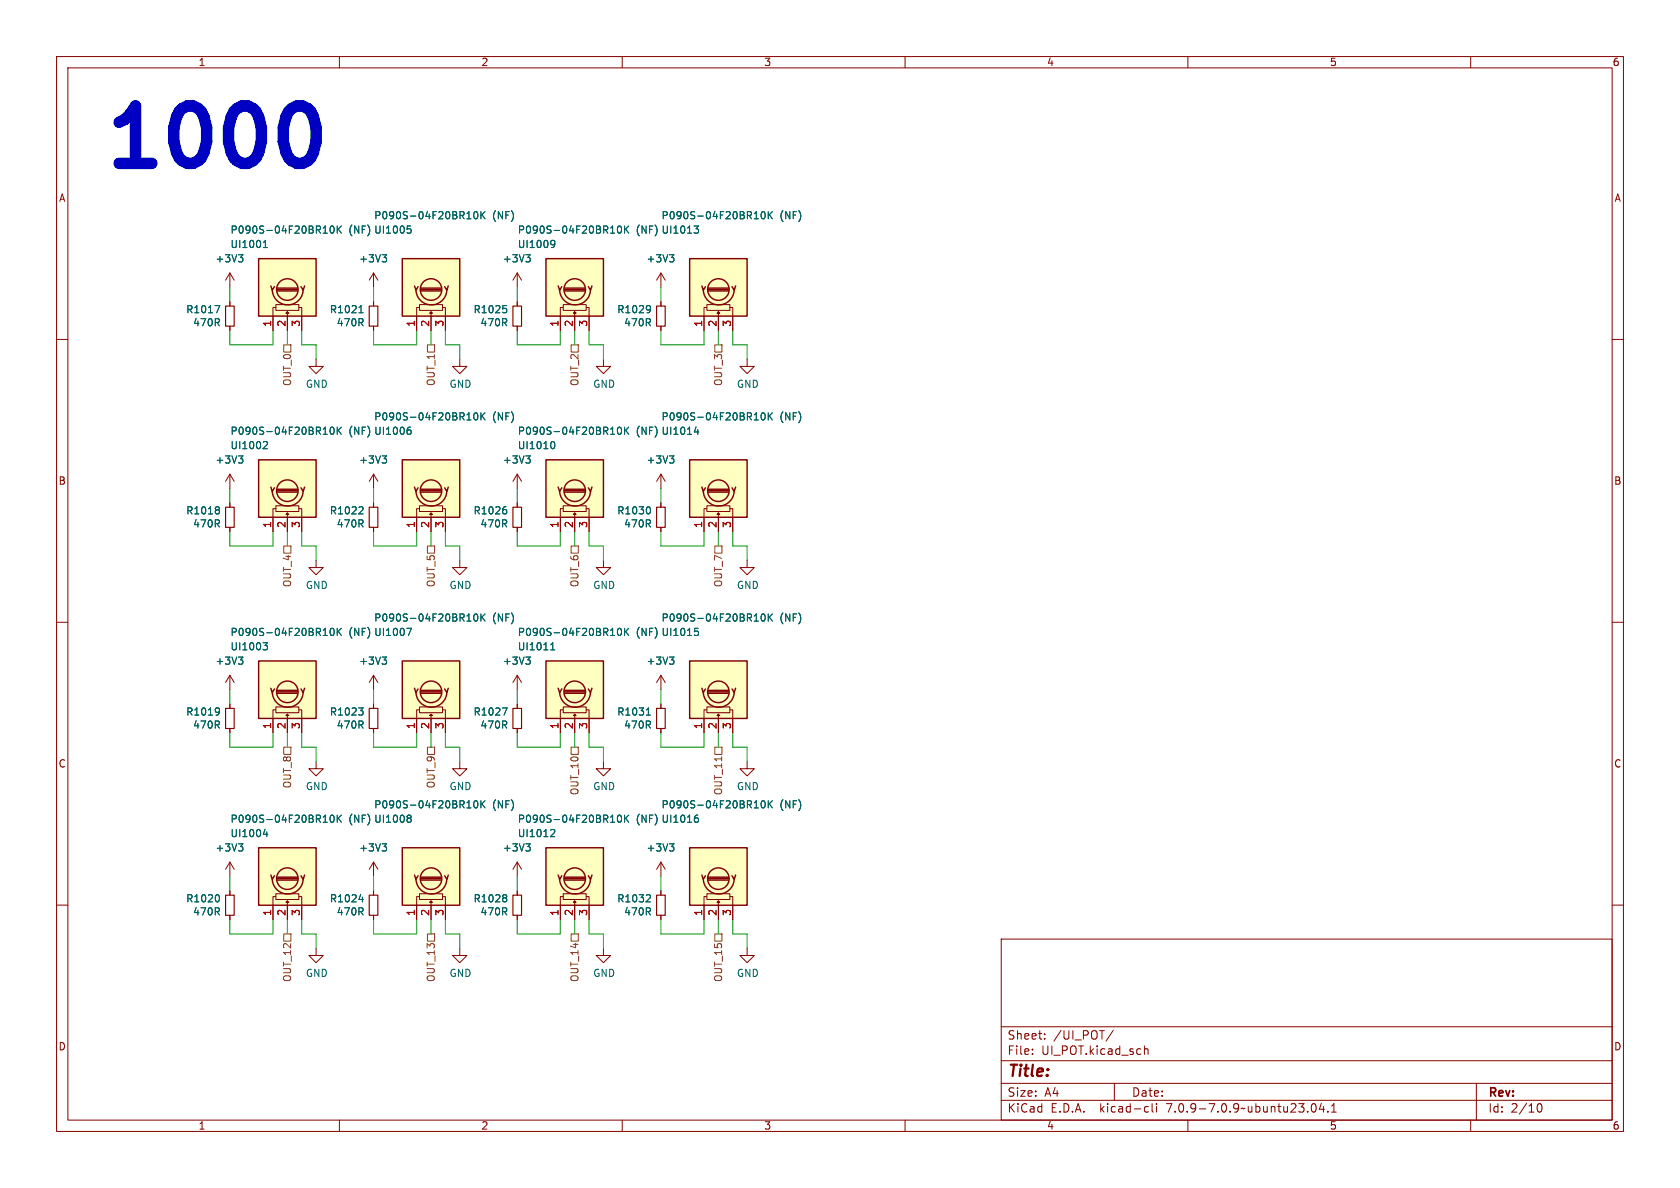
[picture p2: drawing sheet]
<svg xmlns="http://www.w3.org/2000/svg" width="297mm" height="210mm" viewBox="0 0 297 210" stroke-linecap="round" stroke-linejoin="round" font-family="sans-serif">
<g fill="none" stroke="#840000" stroke-width=".18">
<path d="M10 10h277v190h-277zM12 12h273v186h-273zM60 10v2M110 10v2M160 10v2M210 10v2M260 10v2M10 60h2M40.6 48.3v2.5M40.6 53.3v.8M40.6 57.7v.7M40.6 48.3l-.7 1.2"/>
<path d="M40.6 48.3l.8 1.2M48.8 53.8h4v1.1h-4zM48.8 54.4h-.5v4M50.8 55.1l.3 .3h-.6l.3-.3v3.3M52.8 54.4h.5v4M66 48.3v2.5M66 53.3v.8M66 57.7v.7M66 48.3l-.7 1.2M66 48.3l.8 1.2M74.2 53.8h4v1.1h-4zM74.2 54.4h-.5v4"/>
<path d="M76.2 55.1l.3 .3h-.6l.3-.3v3.3M78.2 54.4h.5v4M91.4 48.3v2.5M91.4 53.3v.8M91.4 57.7v.7M91.4 48.3l-.7 1.2M91.4 48.3l.8 1.2M99.6 53.8h4v1.1h-4zM99.6 54.4h-.5v4M101.6 55.1l.3 .3h-.6l.3-.3v3.3M103.6 54.4h.5v4M116.8 48.3v2.5"/>
<path d="M116.8 53.3v.8M116.8 57.7v.7M116.8 48.3l-.7 1.2M116.8 48.3l.8 1.2M125 53.8h4v1.1h-4zM125 54.4h-.5v4M127 55.1l.3 .3h-.6l.3-.3v3.3M129 54.4h.5v4M285 60h2M55.9 63.5v1.3h1.2l-1.2 1.2-1.3-1.2h1.3M81.3 63.5v1.3h1.2l-1.2 1.2-1.3-1.2h1.3M106.7 63.5v1.3h1.2l-1.2 1.2-1.3-1.2h1.3"/>
<path d="M132.1 63.5v1.3h1.2l-1.2 1.2-1.3-1.2h1.3M40.6 83.8v2.6M40.6 88.9v.8M40.6 93.2v.8M40.6 83.8l-.7 1.3M40.6 83.8l.8 1.3M48.8 89.4h4v1h-4zM48.8 89.9h-.5v4.1M50.8 90.7l.3 .2h-.6l.3-.2v3.3M52.8 89.9h.5v4.1M55.9 99.1v1.2h1.2l-1.2 1.3-1.3-1.3h1.3M66 83.8v2.6"/>
<path d="M66 88.9v.8M66 93.2v.8M66 83.8l-.7 1.3M66 83.8l.8 1.3M74.2 89.4h4v1h-4zM74.2 89.9h-.5v4.1M76.2 90.7l.3 .2h-.6l.3-.2v3.3M78.2 89.9h.5v4.1M81.3 99.1v1.2h1.2l-1.2 1.3-1.3-1.3h1.3M91.4 83.8v2.6M91.4 88.9v.8M91.4 93.2v.8"/>
<path d="M91.4 83.8l-.7 1.3M91.4 83.8l.8 1.3M99.6 89.4h4v1h-4zM99.6 89.9h-.5v4.1M101.6 90.7l.3 .2h-.6l.3-.2v3.3M103.6 89.9h.5v4.1M106.7 99.1v1.2h1.2l-1.2 1.3-1.3-1.3h1.3M116.8 83.8v2.6M116.8 88.9v.8M116.8 93.2v.8M116.8 83.8l-.7 1.3M116.8 83.8l.8 1.3"/>
<path d="M125 89.4h4v1h-4zM125 89.9h-.5v4.1M127 90.7l.3 .2h-.6l.3-.2v3.3M129 89.9h.5v4.1M132.1 99.1v1.2h1.2l-1.2 1.3-1.3-1.3h1.3M10 110h2M40.6 119.4v2.5M40.6 119.4l-.7 1.3M40.6 119.4l.8 1.3M66 119.4v2.5M66 119.4l-.7 1.3M66 119.4l.8 1.3"/>
<path d="M91.4 119.4l-.7 1.3M91.4 119.4v2.5M91.4 119.4l.8 1.3M116.8 119.4v2.5M116.8 119.4l-.7 1.3M116.8 119.4l.8 1.3M285 110h2M40.6 124.5v.7M40.6 128.8v.7M48.8 125h4v1h-4zM48.8 125.5h-.5v4M50.8 126.2l.3 .3h-.6l.3-.3v3.3"/>
<path d="M52.8 125.5h.5v4M55.9 134.6v1.3h1.2l-1.2 1.3-1.3-1.3h1.3M66 124.5v.7M66 128.8v.7M74.2 125h4v1h-4zM74.2 125.5h-.5v4M76.2 126.2l.3 .3h-.6l.3-.3v3.3M78.2 125.5h.5v4M81.3 134.6v1.3h1.2l-1.2 1.3-1.3-1.3h1.3M91.4 124.5v.7M91.4 128.8v.7M99.6 125h4v1h-4z"/>
<path d="M99.6 125.5h-.5v4M101.6 126.2l.3 .3h-.6l.3-.3v3.3M103.6 125.5h.5v4M106.7 134.6v1.3h1.2l-1.2 1.3-1.3-1.3h1.3M116.8 124.5v.7M116.8 128.8v.7M125 125h4v1h-4zM125 125.5h-.5v4M127 126.2l.3 .3h-.6l.3-.3v3.3M129 125.5h.5v4M132.1 134.6v1.3h1.2l-1.2 1.3-1.3-1.3h1.3M10 160h2"/>
<path d="M40.6 152.4l-.7 1.3M40.6 152.4v2.5M40.6 157.5v.7M40.6 152.4l.8 1.3M48.8 158h4v1h-4zM48.8 158.5h-.5v4.1M50.8 159.3l.3 .2h-.6l.3-.2v3.3M52.8 158.5h.5v4.1M66 152.4l-.7 1.3M66 152.4v2.5M66 157.5v.7M66 152.4l.8 1.3"/>
<path d="M74.2 158h4v1h-4zM74.2 158.5h-.5v4.1M76.2 159.3l.3 .2h-.6l.3-.2v3.3M78.2 158.5h.5v4.1M91.4 152.4v2.5M91.4 157.5v.7M91.4 152.4l-.7 1.3M91.4 152.4l.8 1.3M99.6 158h4v1h-4zM99.6 158.5h-.5v4.1M101.6 159.3l.3 .2h-.6l.3-.2v3.3M103.6 158.5h.5v4.1"/>
<path d="M116.8 152.4v2.5M116.8 157.5v.7M116.8 152.4l-.7 1.3M116.8 152.4l.8 1.3M125 158h4v1h-4zM125 158.5h-.5v4.1M127 159.3l.3 .2h-.6l.3-.2v3.3M129 158.5h.5v4.1M285 160h2M40.6 161.8v.8M55.9 167.6v1.3h1.2l-1.2 1.3-1.3-1.3h1.3M66 161.8v.8"/>
<path d="M81.3 167.6v1.3h1.2l-1.2 1.3-1.3-1.3h1.3M91.4 161.8v.8M106.7 167.6v1.3h1.2l-1.2 1.3-1.3-1.3h1.3M116.8 161.8v.8M132.1 167.6v1.3h1.2l-1.2 1.3-1.3-1.3h1.3M177 166h108v32h-108zM60 198v2M110 198v2M160 198v2M177 194.5h108M177 191.5h108M177 187.5h108"/>
<path d="M177 181.5h108M182.5 186.3v.1M182.5 185.5v.1M184.7 183.6v.1M184.7 182.8v.1M196.8 182.1l-1.3 2M197 191.5v3M202.3 184.9v1.5M202.3 185.5l.2-.1 .4 .1 .1 .9M202.6 195.6l.4 .1M203 196.5l-.4 .1M203.7 195.1v1.3l.2 .2"/>
<path d="M204.5 195.1v.1M204.5 195.6v1M210 198v2M232 195.2l.2-.1a.81 .81 0 0 1 .6 .6 .81 .81 0 0 1-.3 .8l-.2 .1a.81 .81 0 0 1-.6-.6 .81 .81 0 0 1 .3-.8zM233.6 195l-.4 1.1h1M234 195.6v1M234.7 196.5v.1M235.4 196.6h.8M235.4 195.5l.4-.4v1.5M260 198v2M261 191.5v6.5M271.7 195.7l.2-.5 .2-.1a.8 .8 0 0 1 .5 .7 .8 .8 0 0 1-.5 .8l-.2-.1-.2-.5"/>
</g>
<g fill="none" stroke="#840000" stroke-width=".2">
<path d="M39.9 54.1h1.5v3.6h-1.5zM65.3 54.1h1.5v3.6h-1.5zM90.7 54.1h1.5v3.6h-1.5zM116.1 54.1h1.5v3.6h-1.5zM39.9 89.7h1.5v3.5h-1.5zM65.3 89.7h1.5v3.5h-1.5zM90.7 89.7h1.5v3.5h-1.5zM116.1 89.7h1.5v3.5h-1.5zM39.9 125.2h1.5v3.6h-1.5zM65.3 125.2h1.5v3.6h-1.5zM90.7 125.2h1.5v3.6h-1.5zM116.1 125.2h1.5v3.6h-1.5z"/>
<path d="M39.9 158.2h1.5v3.6h-1.5zM65.3 158.2h1.5v3.6h-1.5zM90.7 158.2h1.5v3.6h-1.5zM116.1 158.2h1.5v3.6h-1.5z"/>
</g>
<g fill="none" stroke="#006464" stroke-width=".18">
<path d="M59.6 39.9v1.3M60.3 39.9l-.7 .8M72 39.9h.6M82.5 38.7h.8M83.9 37.5l.2-.1a.68 .68 0 0 1 .4 .6 .68 .68 0 0 1-.4 .7l-.2-.1-.2-.4zM85 37.4v1.3M85.2 38l.5 .7M85.7 37.4l-.7 .7M110.4 39.9v1.3M111.1 39.9l-.7 .8M122.7 39.9h.8l-.4 .5 .3 .2 .1 .4-.3 .2h-.3M133.3 38.7h.8"/>
<path d="M134.7 37.5l.2-.1a.68 .68 0 0 1 .4 .6 .68 .68 0 0 1-.4 .7l-.2-.1-.2-.4zM135.8 37.4v1.3M136 38l.5 .7M136.5 37.4l-.7 .7M38 54h.8l-.5 1.3M42.2 45h.7l-.4 .5M42.7 45.5l.2 .3v.3l-.2 .2M46.6 43.8h.7M46.6 42.9l.3-.4v1.3M57.1 41.2h.8M58.5 40.1l.2-.2a.68 .68 0 0 1 .4 .7 .68 .68 0 0 1-.4 .6l-.2-.1-.2-.4zM59.8 40.5l.5 .7"/>
<path d="M63.5 55.3h.7M63.6 54.3l.2-.3v1.3M67.6 45h.7l-.4 .5M68.1 45.5l.2 .3v.3l-.2 .2M72.1 40.4h.3l.3 .3-.1 .5h-.5M88.9 54h.6M89.3 54.5l.3 .2v.3l-.3 .3M93 45h.7l-.4 .5M93.5 45.5l.2 .3v.3l-.2 .2M97.6 42.5l.4 .1a.84 .84 0 0 1-.3 1.2h-.2M98.1 43l-.1 .2-.4 .1M107.9 41.2h.8"/>
<path d="M109.3 40.1l.2-.2a.68 .68 0 0 1 .4 .7 .68 .68 0 0 1-.4 .6l-.2-.1-.2-.4zM110.6 40.5l.5 .7M114.7 54l.2 .1a1.03 1.03 0 0 1-.2 1.1M115 54.6l-.3 .2M118.4 45h.7l-.4 .5M118.9 45.5l.2 .3v.3l-.2 .2M46.7 78l.5 .1 .1 .3-.8 .9h.8M57.1 76.8h.8M58.5 75.6l.2-.1a.68 .68 0 0 1 .4 .6 .68 .68 0 0 1-.4 .7 .84 .84 0 0 1-.2-1.2zM59.6 75.5v1.3M59.8 76.1l.5 .7M60.3 75.5l-.7 .7"/>
<path d="M72.2 76l.4 .1 .1 .1-.1 .5-.4 .1M72.6 75.5l-.4 .1M82.5 74.2h.8M83.9 73.1l.2-.1a.68 .68 0 0 1 .4 .6 .68 .68 0 0 1-.4 .6l-.2-.1-.2-.3zM85 73v1.2M85.2 73.5l.5 .7M85.7 73l-.7 .7M97.7 78a.68 .68 0 0 1 .4 .7 .68 .68 0 0 1-.4 .6M107.9 76.8h.8M109.3 75.6l.2-.1a.68 .68 0 0 1 .4 .6 .68 .68 0 0 1-.4 .7l-.2-.1-.2-.4zM110.4 75.5v1.3M110.6 76.1l.5 .7"/>
<path d="M111.1 75.5l-.7 .7M122.8 76.4h.7M123.4 75.9v.9M133.3 74.2h.8M134.7 73.1l.2-.1a.68 .68 0 0 1 .4 .6 .68 .68 0 0 1-.4 .6l-.2-.1-.2-.3zM135.8 73v1.2M136 73.5l.5 .7M136.5 73l-.7 .7M38.5 89.6l.3 .2-.3 .3 .2 .1 .1 .4-.3 .3M42.2 80.6h.7l-.4 .5M42.7 81.1l.2 .2v.3l-.2 .3M63.9 89.6l.3 .2-.1 .3-.7 .8h.8"/>
<path d="M67.6 80.6h.7l-.4 .5M68.1 81.1l.2 .2v.3l-.2 .3M89.2 89.6h.3M89.3 90.1l.3 .2v.3l-.3 .3M93 80.6h.7l-.4 .5M93.5 81.1l.2 .2v.3l-.2 .3M114.7 89.6a.79 .79 0 0 1 0 1.3M118.4 80.6h.7l-.4 .5M118.9 81.1l.2 .2v.3l-.2 .3M42.2 116.1h.7l-.4 .5M42.7 116.6l.2 .3v.3l-.2 .2M46.5 113.6h.8l-.4 .5 .3 .1 .1 .4-.3 .3h-.3"/>
<path d="M57.1 112.3h.8M58.5 111.1h.2a.68 .68 0 0 1 .4 .6 .68 .68 0 0 1-.4 .6 .84 .84 0 0 1-.2-1.2zM59.6 111.1v1.2M59.8 111.6l.5 .7M60.3 111.1l-.7 .7M67.6 116.1h.7l-.4 .5M68.1 116.6l.2 .3v.3l-.2 .2M71.9 111.1h.8l-.5 1.2M82.5 109.8h.8M83.9 108.7l.2-.2a.68 .68 0 0 1 .4 .7 .68 .68 0 0 1-.4 .6l-.2-.1-.2-.4zM85 108.5v1.3M85.2 109.1l.5 .7"/>
<path d="M85.7 108.5l-.7 .8M93 116.1h.7l-.4 .5M93.5 116.6l.2 .3v.3l-.2 .2M97.4 114.9h.7M97.4 114l.3-.4v1.3M107.9 112.3h.8M109.3 111.2l.2-.1a.68 .68 0 0 1 .4 .6 .68 .68 0 0 1-.4 .6l-.2-.1-.2-.3zM110.4 111.1v1.2M110.6 111.6l.5 .7M111.1 111.1l-.7 .7M118.4 116.1h.7l-.4 .5M118.9 116.6l.2 .3v.3l-.2 .2"/>
<path d="M122.8 111.1h.6M122.9 111.6h.3l.3 .2-.1 .5h-.5M133.3 109.8h.8M134.7 108.7l.2-.2a.68 .68 0 0 1 .4 .7 .68 .68 0 0 1-.4 .6l-.2-.1-.2-.4zM135.8 108.5v1.3M136 109.1l.5 .7M136.5 108.5l-.7 .8M38.5 125.1l.2 .2a1.03 1.03 0 0 1-.2 1.1M38.8 125.7l-.3 .2M63.4 125.1h.8l-.4 .5M63.9 125.6l.3 .3v.3l-.3 .2M88.8 125.1h.8l-.5 1.3"/>
<path d="M114.3 126.4h.7M114.4 125.4l.2-.3v1.3M38.5 158.2a.79 .79 0 0 1 0 1.2M42.2 149.2h.7l-.4 .5M42.7 149.7l.2 .2v.3l-.2 .2M46.6 147.5h.7M47.2 147.1v.8M57.1 145.4h.8M58.5 144.2l.2-.1a.68 .68 0 0 1 .4 .6 .68 .68 0 0 1-.4 .7 .84 .84 0 0 1-.2-1.2zM59.6 144.1v1.3M59.8 144.6l.5 .8M60.3 144.1l-.7 .7"/>
<path d="M63.5 159h.7M64.1 158.6v.8M67.6 149.2h.7l-.4 .5M68.1 149.7l.2 .2v.3l-.2 .2M72.2 144.1h.2l.3 .2-.3 .3M72.2 144.6h.2M72.4 144.6l.3 .3v.2l-.1 .2-.4 .1M82.5 142.8h.8M83.9 141.7l.2-.2a.68 .68 0 0 1 .4 .7 .68 .68 0 0 1-.4 .6l-.2-.1-.2-.4zM85 141.5v1.3M85.2 142.1l.5 .7M85.7 141.5l-.7 .8"/>
<path d="M89.3 158.2l.3 .2-.3 .3 .2 .1 .1 .4-.3 .2M93 149.2h.7l-.4 .5M93.5 149.7l.2 .2v.3l-.2 .2M97.5 146.6l.5 .1 .1 .3-.8 .9h.8M107.9 145.4h.8M109.3 144.2l.2-.1a.68 .68 0 0 1 .4 .6 .68 .68 0 0 1-.4 .7l-.2-.2-.2-.3zM110.4 144.1v1.3M110.6 144.6l.5 .8M111.1 144.1l-.7 .7M114.7 158.2l.3 .2-.1 .3-.7 .7h.8M118.4 149.2h.7l-.4 .5M118.9 149.7l.2 .2v.3l-.2 .2"/>
<path d="M123 144.6h.4l.1 .2-.1 .4-.4 .2M123.4 144.1l-.4 .1M133.3 142.8h.8M134.7 141.7l.2-.2a.68 .68 0 0 1 .4 .7 .68 .68 0 0 1-.4 .6l-.2-.1-.2-.4zM135.8 141.5v1.3M136 142.1l.5 .7M136.5 141.5l-.7 .8"/>
</g>
<g fill="#ffffc2" stroke="#ffffc2" stroke-width=".18">
<path d="M96.5 45.7h10.2v10.2h-10.2z"/>
<path d="M121.9 45.7h10.2v10.2h-10.2z"/>
<path d="M121.9 81.3h10.2v10.1h-10.2z"/>
<path d="M96.5 81.3h10.2v10.1h-10.2z"/>
<path d="M45.7 116.8h10.2v10.2h-10.2z"/>
<path d="M71.1 116.8h10.2v10.2h-10.2z"/>
<path d="M96.5 116.8h10.2v10.2h-10.2z"/>
<path d="M96.5 149.9h10.2v10.1h-10.2z"/>
<path d="M121.9 149.9h10.2v10.1h-10.2z"/>
<path d="M121.9 116.8h10.2v10.2h-10.2z"/>
<path d="M71.1 45.7h10.2v10.2h-10.2z"/>
<path d="M45.7 45.7h10.2v10.2h-10.2z"/>
<path d="M71.1 149.9h10.2v10.1h-10.2z"/>
<path d="M45.7 149.9h10.2v10.1h-10.2z"/>
<path d="M45.7 81.3h10.2v10.1h-10.2z"/>
<path d="M71.1 81.3h10.2v10.1h-10.2z"/>
</g>
<g fill="none" stroke="#840000" stroke-width=".25">
<path d="M45.7 45.7h10.2v10.2h-10.2zM47.9 50.5l.2 .8 .4-.6M48.1 51.2a2.73 2.73 0 0 0 2.8 2.7 2.73 2.73 0 0 0 2.7-2.7M49 51.4h3.6M49 51.2h3.6M49 50.9h3.6M53.8 50.5l-.2 .8-.4-.6M71.1 45.7h10.2v10.2h-10.2zM73.3 50.5l.2 .8 .4-.6M73.5 51.2a2.73 2.73 0 0 0 2.8 2.7 2.73 2.73 0 0 0 2.7-2.7M74.4 51.4h3.6M74.4 51.2h3.6"/>
<path d="M74.4 50.9h3.6M79.2 50.5l-.2 .8-.4-.6M96.5 45.7h10.2v10.2h-10.2zM98.7 50.5l.2 .8 .4-.6M98.9 51.2a2.73 2.73 0 0 0 2.8 2.7 2.73 2.73 0 0 0 2.7-2.7M99.8 51.4h3.6M99.8 51.2h3.6M99.8 50.9h3.6M104.6 50.5l-.2 .8-.4-.6M121.9 45.7h10.2v10.2h-10.2zM124.1 50.5l.2 .8 .4-.6M124.3 51.2a2.73 2.73 0 0 0 2.8 2.7 2.73 2.73 0 0 0 2.7-2.7"/>
<path d="M125.2 51.4h3.6M125.2 51.2h3.6M125.2 50.9h3.6M130 50.5l-.2 .8-.4-.6M45.7 81.3h10.2v10.1h-10.2zM47.9 86.1l.2 .8 .4-.7M48.1 86.7a2.73 2.73 0 0 0 2.8 2.8 2.73 2.73 0 0 0 2.7-2.8M49 87h3.6M49 86.7h3.6M49 86.5h3.6M53.8 86.1l-.2 .8-.4-.7M71.1 81.3h10.2v10.1h-10.2z"/>
<path d="M73.3 86.1l.2 .8 .4-.7M73.5 86.7a2.73 2.73 0 0 0 2.8 2.8 2.73 2.73 0 0 0 2.7-2.8M74.4 87h3.6M74.4 86.7h3.6M74.4 86.5h3.6M79.2 86.1l-.2 .8-.4-.7M96.5 81.3h10.2v10.1h-10.2zM98.7 86.1l.2 .8 .4-.7M98.9 86.7a2.73 2.73 0 0 0 2.8 2.8 2.73 2.73 0 0 0 2.7-2.8M99.8 87h3.6M99.8 86.7h3.6M99.8 86.5h3.6"/>
<path d="M104.6 86.1l-.2 .8-.4-.7M121.9 81.3h10.2v10.1h-10.2zM124.1 86.1l.2 .8 .4-.7M124.3 86.7a2.73 2.73 0 0 0 2.8 2.8 2.73 2.73 0 0 0 2.7-2.8M125.2 87h3.6M125.2 86.7h3.6M125.2 86.5h3.6M130 86.1l-.2 .8-.4-.7M45.7 116.8h10.2v10.2h-10.2zM71.1 116.8h10.2v10.2h-10.2zM96.5 116.8h10.2v10.2h-10.2zM121.9 116.8h10.2v10.2h-10.2z"/>
<path d="M47.9 121.7l.2 .7 .4-.6M48.1 122.3a2.73 2.73 0 0 0 2.8 2.7 2.73 2.73 0 0 0 2.7-2.7M49 122.6h3.6M49 122.3h3.6M49 122h3.6M53.8 121.7l-.2 .7-.4-.6M73.3 121.7l.2 .7 .4-.6M73.5 122.3a2.73 2.73 0 0 0 2.8 2.7 2.73 2.73 0 0 0 2.7-2.7M74.4 122.6h3.6M74.4 122.3h3.6M74.4 122h3.6M79.2 121.7l-.2 .7-.4-.6"/>
<path d="M98.7 121.7l.2 .7 .4-.6M98.9 122.3a2.73 2.73 0 0 0 2.8 2.7 2.73 2.73 0 0 0 2.7-2.7M99.8 122.6h3.6M99.8 122.3h3.6M99.8 122h3.6M104.6 121.7l-.2 .7-.4-.6M124.1 121.7l.2 .7 .4-.6M124.3 122.3a2.73 2.73 0 0 0 2.8 2.7 2.73 2.73 0 0 0 2.7-2.7M125.2 122.6h3.6M125.2 122.3h3.6M125.2 122h3.6M130 121.7l-.2 .7-.4-.6"/>
<path d="M45.7 149.9h10.2v10.1h-10.2zM47.9 154.7l.2 .7 .4-.6M48.1 155.3a2.73 2.73 0 0 0 2.8 2.7 2.73 2.73 0 0 0 2.7-2.7M49 155.6h3.6M49 155.3h3.6M49 155.1h3.6M53.8 154.7l-.2 .7-.4-.6M71.1 149.9h10.2v10.1h-10.2zM73.3 154.7l.2 .7 .4-.6M73.5 155.3a2.73 2.73 0 0 0 2.8 2.7 2.73 2.73 0 0 0 2.7-2.7M74.4 155.6h3.6M74.4 155.3h3.6"/>
<path d="M74.4 155.1h3.6M79.2 154.7l-.2 .7-.4-.6M96.5 149.9h10.2v10.1h-10.2zM98.7 154.7l.2 .7 .4-.6M98.9 155.3a2.73 2.73 0 0 0 2.8 2.7 2.73 2.73 0 0 0 2.7-2.7M99.8 155.6h3.6M99.8 155.3h3.6M99.8 155.1h3.6M104.6 154.7l-.2 .7-.4-.6M121.9 149.9h10.2v10.1h-10.2zM124.1 154.7l.2 .7 .4-.6M124.3 155.3a2.73 2.73 0 0 0 2.8 2.7 2.73 2.73 0 0 0 2.7-2.7"/>
<path d="M125.2 155.6h3.6M125.2 155.3h3.6M125.2 155.1h3.6M130 154.7l-.2 .7-.4-.6"/>
<circle cx="50.8" cy="51.2" r="1.9"/>
<circle cx="76.2" cy="51.2" r="1.9"/>
<circle cx="101.6" cy="51.2" r="1.9"/>
<circle cx="127" cy="51.2" r="1.9"/>
<circle cx="50.8" cy="86.7" r="1.9"/>
<circle cx="76.2" cy="86.7" r="1.9"/>
<circle cx="101.6" cy="86.7" r="1.9"/>
<circle cx="127" cy="86.7" r="1.9"/>
<circle cx="50.8" cy="122.3" r="1.9"/>
<circle cx="76.2" cy="122.3" r="1.9"/>
<circle cx="101.6" cy="122.3" r="1.9"/>
<circle cx="127" cy="122.3" r="1.9"/>
<circle cx="50.8" cy="155.3" r="1.9"/>
<circle cx="76.2" cy="155.3" r="1.9"/>
<circle cx="101.6" cy="155.3" r="1.9"/>
<circle cx="127" cy="155.3" r="1.9"/>
</g>
<g fill="none" stroke="#725600" stroke-width=".18">
<path d="M50.2 61h1.2v1.2h-1.2zM75.6 61h1.2v1.2h-1.2zM101 61h1.2v1.2h-1.2zM126.4 61h1.2v1.2h-1.2zM50.2 96.5h1.2v1.3h-1.2zM75.6 96.5h1.2v1.3h-1.2zM101 96.5h1.2v1.3h-1.2zM126.4 96.5h1.2v1.3h-1.2zM50.2 132.1h1.2v1.3h-1.2zM75.6 132.1h1.2v1.3h-1.2zM101 132.1h1.2v1.3h-1.2zM126.4 132.1h1.2v1.3h-1.2z"/>
<path d="M50.2 165.1h1.2v1.3h-1.2zM75.6 165.1h1.2v1.3h-1.2zM101 165.1h1.2v1.3h-1.2zM126.4 165.1h1.2v1.3h-1.2z"/>
</g>
<path d="M53.5 18.7l.9 .5 .5 .5a8.6 8.6 0 0 1 0 8.2l-.5 .5-.9 .5" fill="none" stroke="#0000c2" stroke-width="2"/>
<g fill="none" stroke="#009600" stroke-width=".18">
<path d="M40.6 58.4v2.6h7.7v-2.6M40.6 50.8v2.5M50.8 58.4v2.6M53.3 58.4v2.6h2.6v2.5M66 50.8v2.5M66 58.4v2.6h7.7v-2.6M76.2 58.4v2.6M78.7 58.4v2.6h2.6v2.5M91.4 50.8v2.5M91.4 58.4v2.6h7.7v-2.6M101.6 58.4v2.6M104.1 58.4v2.6h2.6v2.5"/>
<path d="M116.8 58.4v2.6h7.7v-2.6M116.8 50.8v2.5M127 58.4v2.6M129.5 58.4v2.6h2.6v2.5M40.6 86.4v2.5M40.6 94v2.5h7.7v-2.5M50.8 94v2.5M53.3 94v2.5h2.6v2.6M66 86.4v2.5M66 94v2.5h7.7v-2.5M76.2 94v2.5M78.7 94v2.5h2.6v2.6"/>
<path d="M91.4 86.4v2.5M91.4 94v2.5h7.7v-2.5M101.6 94v2.5M104.1 94v2.5h2.6v2.6M116.8 94v2.5h7.7v-2.5M116.8 86.4v2.5M127 94v2.5M129.5 94v2.5h2.6v2.6M40.6 121.9v2.6M40.6 129.5v2.6h7.7v-2.6M50.8 129.5v2.6M53.3 129.5v2.6h2.6v2.5"/>
<path d="M66 121.9v2.6M66 129.5v2.6h7.7v-2.6M76.2 129.5v2.6M78.7 129.5v2.6h2.6v2.5M91.4 121.9v2.6M91.4 129.5v2.6h7.7v-2.6M101.6 129.5v2.6M104.1 129.5v2.6h2.6v2.5M116.8 129.5v2.6h7.7v-2.6M116.8 121.9v2.6M127 129.5v2.6M129.5 129.5v2.6h2.6v2.5"/>
<path d="M40.6 154.9v2.6M66 154.9v2.6M91.4 154.9v2.6M116.8 154.9v2.6M40.6 162.6v2.5h7.7v-2.5M50.8 162.6v2.5M53.3 162.6v2.5h2.6v2.5M66 162.6v2.5h7.7v-2.5M76.2 162.6v2.5M78.7 162.6v2.5h2.6v2.5M91.4 162.6v2.5h7.7v-2.5M101.6 162.6v2.5"/>
<path d="M104.1 162.6v2.5h2.6v2.5M116.8 162.6v2.5h7.7v-2.5M127 162.6v2.5M129.5 162.6v2.5h2.6v2.5"/>
</g>
<text font-size="14.2" fill="#0000c2" x="17.8" y="30.2">1000</text>
<text font-size="2.8" fill="#840000" x="178" y="190.9">Title:</text>
<g font-size="2.1" fill="#840000">
<text x="178" y="184">Sheet:</text>
<text x="186.2" y="184">/UI_POT/</text>
<text x="178" y="186.7">File:</text>
<text x="184.1" y="186.7">UI_POT.kicad_sch</text>
<text x="178" y="196.9">KiCad</text>
<text x="178" y="194.1">Size:</text>
<text x="184.7" y="194.1">A4</text>
<text x="185.7" y="196.9">E.D.A.</text>
<text x="194.6" y="196.9">kicad-cli</text>
<text x="200" y="194.1">Date:</text>
<text x="206.5" y="196.9">7.0.9-7.0.9~ubuntu23.04.1</text>
<text x="263" y="194.3">Rev:</text>
<text x="263" y="196.9">Id:</text>
<text x="267.1" y="196.9">2/10</text>
</g>
<g font-size="1.8" fill="#840000">
<text x="35" y="11.9">1</text>
<text x="85" y="11.9">2</text>
<text x="135" y="11.9">3</text>
<text x="185" y="11.9">4</text>
<text x="235" y="11.9">5</text>
<text x="285" y="11.9">6</text>
<text x="10.3" y="35.9">A</text>
<text x="285.3" y="35.9">A</text>
<text x="10.3" y="85.9">B</text>
<text x="285.3" y="85.9">B</text>
<text x="10.3" y="135.9">C</text>
<text x="285.3" y="135.9">C</text>
<text x="10.3" y="185.9">D</text>
<text x="285.3" y="185.9">D</text>
<text x="35" y="199.9">1</text>
<text x="85" y="199.9">2</text>
<text x="135" y="199.9">3</text>
<text x="185" y="199.9">4</text>
<text x="235" y="199.9">5</text>
<text x="285" y="199.9">6</text>
</g>
<g font-size="1.8" fill="#006464">
<text x="40.6" y="41.5">P090S-04F20BR10K</text>
<text x="61.7" y="41.5">(NF) UI1005</text>
<text x="66" y="39">P090S-04F20BR10K</text>
<text x="87.1" y="39">(NF)</text>
<text x="91.4" y="41.5">P090S-04F20BR10K</text>
<text x="112.5" y="41.5">(NF) UI1013</text>
<text x="116.8" y="39">P090S-04F20BR10K</text>
<text x="137.9" y="39">(NF)</text>
<text x="38" y="46.6">+3V3</text>
<text x="40.6" y="44">UI1001</text>
<text x="63.4" y="46.6">+3V3</text>
<text x="88.8" y="46.6">+3V3</text>
<text x="91.4" y="44">UI1009</text>
<text x="114.2" y="46.6">+3V3</text>
<text x="32.8" y="55.6">R1017</text>
<text x="34" y="57.9">470R</text>
<text x="58.2" y="55.6">R1021</text>
<text x="59.4" y="57.9">470R</text>
<text x="83.6" y="55.6">R1025</text>
<text x="84.8" y="57.9">470R</text>
<text x="109" y="55.6">R1029</text>
<text x="110.2" y="57.9">470R</text>
<text x="54" y="68.8">GND</text>
<text x="79.4" y="68.8">GND</text>
<text x="104.8" y="68.8">GND</text>
<text x="130.2" y="68.8">GND</text>
<text x="40.6" y="77.1">P090S-04F20BR10K</text>
<text x="61.7" y="77.1">(NF) UI1006</text>
<text x="66" y="74.5">P090S-04F20BR10K</text>
<text x="87.1" y="74.5">(NF)</text>
<text x="91.4" y="77.1">P090S-04F20BR10K</text>
<text x="112.5" y="77.1">(NF) UI1014</text>
<text x="116.8" y="74.5">P090S-04F20BR10K</text>
<text x="137.9" y="74.5">(NF)</text>
<text x="38" y="82.1">+3V3</text>
<text x="40.6" y="79.6">UI1002</text>
<text x="63.4" y="82.1">+3V3</text>
<text x="88.8" y="82.1">+3V3</text>
<text x="91.4" y="79.6">UI1010</text>
<text x="114.2" y="82.1">+3V3</text>
<text x="32.8" y="91.1">R1018</text>
<text x="34" y="93.4">470R</text>
<text x="58.2" y="91.1">R1022</text>
<text x="59.4" y="93.4">470R</text>
<text x="83.6" y="91.1">R1026</text>
<text x="84.8" y="93.4">470R</text>
<text x="109" y="91.1">R1030</text>
<text x="110.2" y="93.4">470R</text>
<text x="54" y="104.3">GND</text>
<text x="79.4" y="104.3">GND</text>
<text x="104.8" y="104.3">GND</text>
<text x="130.2" y="104.3">GND</text>
<text x="40.6" y="112.6">P090S-04F20BR10K</text>
<text x="61.7" y="112.6">(NF) UI1007</text>
<text x="66" y="110.1">P090S-04F20BR10K</text>
<text x="87.1" y="110.1">(NF)</text>
<text x="91.4" y="112.6">P090S-04F20BR10K</text>
<text x="112.5" y="112.6">(NF) UI1015</text>
<text x="116.8" y="110.1">P090S-04F20BR10K</text>
<text x="137.9" y="110.1">(NF)</text>
<text x="38" y="117.7">+3V3</text>
<text x="40.6" y="115.2">UI1003</text>
<text x="63.4" y="117.7">+3V3</text>
<text x="88.8" y="117.7">+3V3</text>
<text x="91.4" y="115.2">UI1011</text>
<text x="114.2" y="117.7">+3V3</text>
<text x="32.8" y="126.7">R1019</text>
<text x="34" y="129">470R</text>
<text x="58.2" y="126.7">R1023</text>
<text x="59.4" y="129">470R</text>
<text x="83.6" y="126.7">R1027</text>
<text x="84.8" y="129">470R</text>
<text x="109" y="126.7">R1031</text>
<text x="110.2" y="129">470R</text>
<text x="54" y="139.9">GND</text>
<text x="66" y="143.1">P090S-04F20BR10K</text>
<text x="79.4" y="139.9">GND</text>
<text x="87.1" y="143.1">(NF)</text>
<text x="104.8" y="139.9">GND</text>
<text x="116.8" y="143.1">P090S-04F20BR10K</text>
<text x="130.2" y="139.9">GND</text>
<text x="137.9" y="143.1">(NF)</text>
<text x="40.6" y="148.2">UI1004</text>
<text x="40.6" y="145.6">P090S-04F20BR10K</text>
<text x="61.7" y="145.6">(NF) UI1008</text>
<text x="91.4" y="148.2">UI1012</text>
<text x="91.4" y="145.6">P090S-04F20BR10K</text>
<text x="112.5" y="145.6">(NF) UI1016</text>
<text x="38" y="150.7">+3V3</text>
<text x="63.4" y="150.7">+3V3</text>
<text x="88.8" y="150.7">+3V3</text>
<text x="114.2" y="150.7">+3V3</text>
<text x="32.8" y="159.7">R1020</text>
<text x="58.2" y="159.7">R1024</text>
<text x="83.6" y="159.7">R1028</text>
<text x="109" y="159.7">R1032</text>
<text x="34" y="162">470R</text>
<text x="59.4" y="162">470R</text>
<text x="84.8" y="162">470R</text>
<text x="110.2" y="162">470R</text>
<text x="54" y="172.9">GND</text>
<text x="79.4" y="172.9">GND</text>
<text x="104.8" y="172.9">GND</text>
<text x="130.2" y="172.9">GND</text>
</g>
<g font-size="1.8" fill="#a90000">
<text x="48" y="57.9" transform="rotate(-90 48 57.9)">1</text>
<text x="50.5" y="57.9" transform="rotate(-90 50.5 57.9)">2</text>
<text x="53.1" y="57.9" transform="rotate(-90 53.1 57.9)">3</text>
<text x="73.4" y="57.9" transform="rotate(-90 73.4 57.9)">1</text>
<text x="75.9" y="57.9" transform="rotate(-90 75.9 57.9)">2</text>
<text x="78.5" y="57.9" transform="rotate(-90 78.5 57.9)">3</text>
<text x="98.8" y="57.9" transform="rotate(-90 98.8 57.9)">1</text>
<text x="101.3" y="57.9" transform="rotate(-90 101.3 57.9)">2</text>
<text x="103.9" y="57.9" transform="rotate(-90 103.9 57.9)">3</text>
<text x="124.2" y="57.9" transform="rotate(-90 124.2 57.9)">1</text>
<text x="126.7" y="57.9" transform="rotate(-90 126.7 57.9)">2</text>
<text x="129.3" y="57.9" transform="rotate(-90 129.3 57.9)">3</text>
<text x="48" y="93.4" transform="rotate(-90 48 93.4)">1</text>
<text x="50.5" y="93.4" transform="rotate(-90 50.5 93.4)">2</text>
<text x="53.1" y="93.4" transform="rotate(-90 53.1 93.4)">3</text>
<text x="73.4" y="93.4" transform="rotate(-90 73.4 93.4)">1</text>
<text x="75.9" y="93.4" transform="rotate(-90 75.9 93.4)">2</text>
<text x="78.5" y="93.4" transform="rotate(-90 78.5 93.4)">3</text>
<text x="98.8" y="93.4" transform="rotate(-90 98.8 93.4)">1</text>
<text x="101.3" y="93.4" transform="rotate(-90 101.3 93.4)">2</text>
<text x="103.9" y="93.4" transform="rotate(-90 103.9 93.4)">3</text>
<text x="124.2" y="93.4" transform="rotate(-90 124.2 93.4)">1</text>
<text x="126.7" y="93.4" transform="rotate(-90 126.7 93.4)">2</text>
<text x="129.3" y="93.4" transform="rotate(-90 129.3 93.4)">3</text>
<text x="48" y="129" transform="rotate(-90 48 129)">1</text>
<text x="50.5" y="129" transform="rotate(-90 50.5 129)">2</text>
<text x="53.1" y="129" transform="rotate(-90 53.1 129)">3</text>
<text x="73.4" y="129" transform="rotate(-90 73.4 129)">1</text>
<text x="75.9" y="129" transform="rotate(-90 75.9 129)">2</text>
<text x="78.5" y="129" transform="rotate(-90 78.5 129)">3</text>
<text x="98.8" y="129" transform="rotate(-90 98.8 129)">1</text>
<text x="101.3" y="129" transform="rotate(-90 101.3 129)">2</text>
<text x="103.9" y="129" transform="rotate(-90 103.9 129)">3</text>
<text x="124.2" y="129" transform="rotate(-90 124.2 129)">1</text>
<text x="126.7" y="129" transform="rotate(-90 126.7 129)">2</text>
<text x="129.3" y="129" transform="rotate(-90 129.3 129)">3</text>
<text x="48" y="162" transform="rotate(-90 48 162)">1</text>
<text x="50.5" y="162" transform="rotate(-90 50.5 162)">2</text>
<text x="53.1" y="162" transform="rotate(-90 53.1 162)">3</text>
<text x="73.4" y="162" transform="rotate(-90 73.4 162)">1</text>
<text x="75.9" y="162" transform="rotate(-90 75.9 162)">2</text>
<text x="78.5" y="162" transform="rotate(-90 78.5 162)">3</text>
<text x="98.8" y="162" transform="rotate(-90 98.8 162)">1</text>
<text x="101.3" y="162" transform="rotate(-90 101.3 162)">2</text>
<text x="103.9" y="162" transform="rotate(-90 103.9 162)">3</text>
<text x="124.2" y="162" transform="rotate(-90 124.2 162)">1</text>
<text x="126.7" y="162" transform="rotate(-90 126.7 162)">2</text>
<text x="129.3" y="162" transform="rotate(-90 129.3 162)">3</text>
</g>
<g font-size="1.8" fill="#725600">
<text x="51.7" y="68.3" transform="rotate(-90 51.7 68.3)">OUT_0</text>
<text x="77.1" y="68.3" transform="rotate(-90 77.1 68.3)">OUT_1</text>
<text x="102.5" y="68.3" transform="rotate(-90 102.5 68.3)">OUT_2</text>
<text x="127.9" y="68.3" transform="rotate(-90 127.9 68.3)">OUT_3</text>
<text x="51.7" y="103.9" transform="rotate(-90 51.7 103.9)">OUT_4</text>
<text x="77.1" y="103.9" transform="rotate(-90 77.1 103.9)">OUT_5</text>
<text x="102.5" y="103.9" transform="rotate(-90 102.5 103.9)">OUT_6</text>
<text x="127.9" y="103.9" transform="rotate(-90 127.9 103.9)">OUT_7</text>
<text x="51.7" y="139.5" transform="rotate(-90 51.7 139.5)">OUT_8</text>
<text x="77.1" y="139.5" transform="rotate(-90 77.1 139.5)">OUT_9</text>
<text x="102.5" y="140.7" transform="rotate(-90 102.5 140.7)">OUT_10</text>
<text x="127.9" y="140.7" transform="rotate(-90 127.9 140.7)">OUT_11</text>
<text x="51.7" y="173.7" transform="rotate(-90 51.7 173.7)">OUT_12</text>
<text x="77.1" y="173.7" transform="rotate(-90 77.1 173.7)">OUT_13</text>
<text x="102.5" y="173.7" transform="rotate(-90 102.5 173.7)">OUT_14</text>
<text x="127.9" y="173.7" transform="rotate(-90 127.9 173.7)">OUT_15</text>
</g>
</svg>
